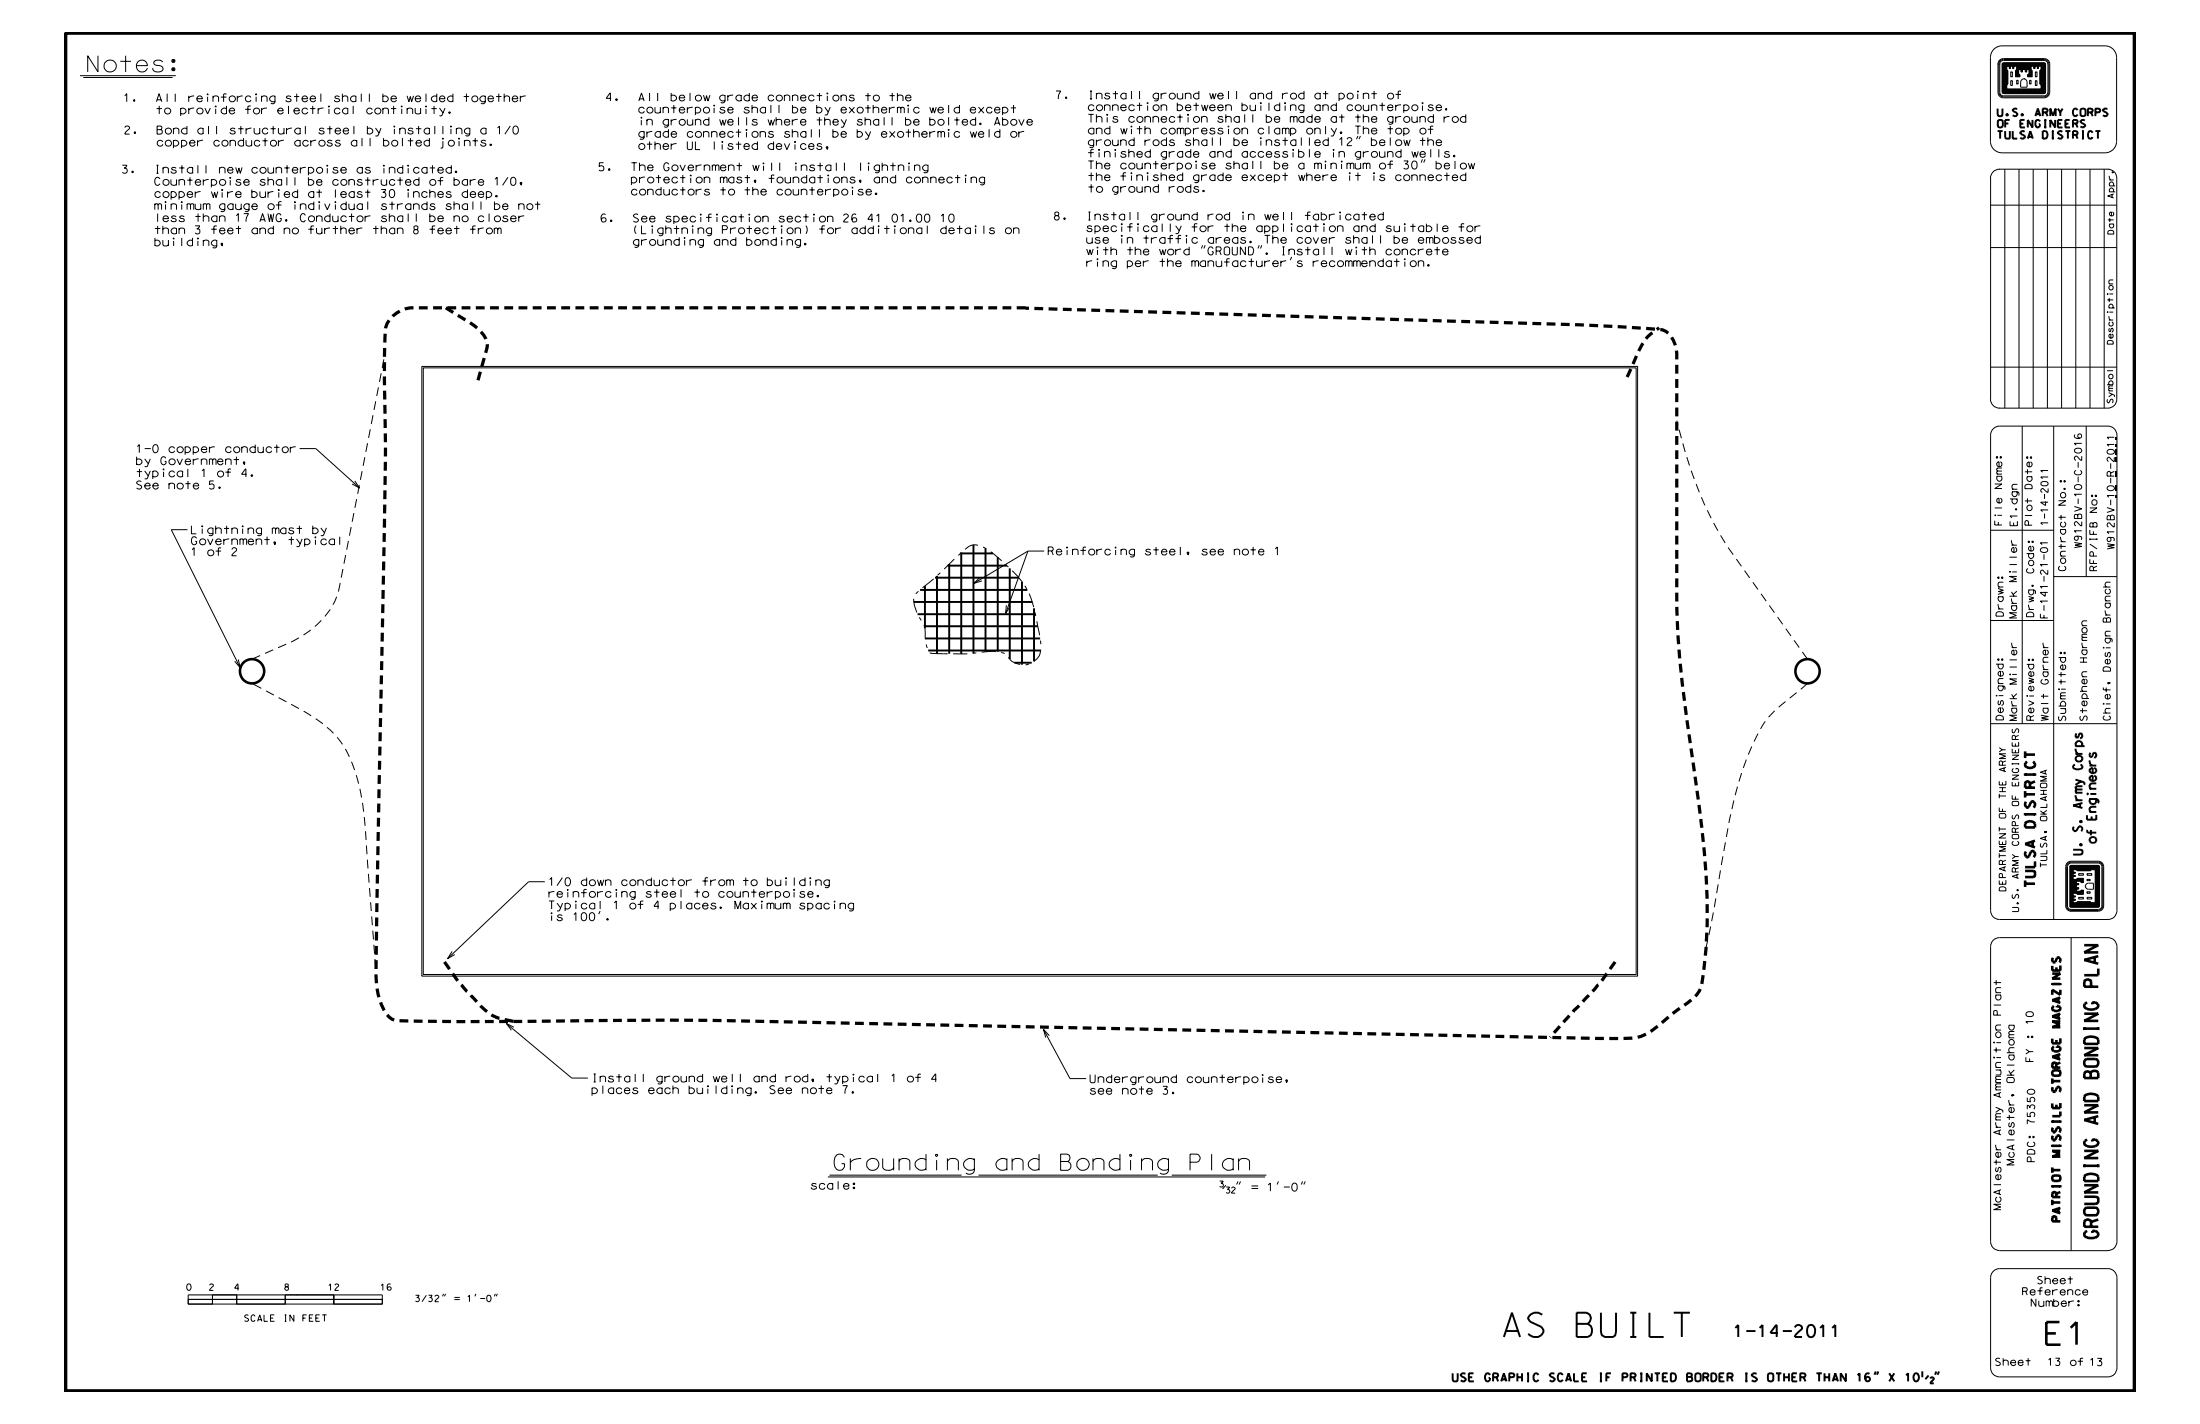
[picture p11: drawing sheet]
<svg xmlns="http://www.w3.org/2000/svg" width="432mm" height="279mm" viewBox="0 0 432 279" stroke-linecap="round" stroke-linejoin="round" font-family="sans-serif">
<g fill="none" stroke="#000" stroke-width=".2">
<path d="M15.7 14.9h18.8M16.3 15.2h17.6M392.1 18.1h.1M392.1 18.1a1.07 1.07 0 0 0 1.1 1.1h8M392.3 18.1h.1M392.3 18.1a.93 .93 0 0 0 .9 .9h8a.9 .9 0 0 0 .9-.9M392.5 18.1a.71 .71 0 0 0 .7 .7h8M392.5 18.1h.1M393 18.1h.1M393 18.1l.3 .3h7.9l.3-.3M393 12.6v5.5M393.2 12.3h8"/>
<path d="M393.2 12.3l-.2 .3M393.4 12.3l-.4 .4M393.5 12.3l-.5 .6M393.7 12.3l-.7 .7M393.8 12.3l-.8 .9M393.9 17.4l-.9 .9M393.9 13h.5v.4h.2v-.4h.4v.4h.3v-.4h.5v.7l-.2 .2v1.2h.9v-.4l-.3-.2v-.8h.5v.4h.2v-.4h.6v.4h.3v-.4h.5v.8l-.3 .2v.4h.9v-1.2l-.3-.2v-.7h.6v.4h.2v-.4h.5v.4h.2v-.4h.5v.7l-.2 .2v2.6l.2 .2v.8h-6.7v-.8l.2-.2v-2.6l-.2-.2zM393.9 17.3l-.9 .9M393.9 17.1l-.9 .9M393.9 17l-.9 .9M393.9 16.9l-.9 .9M393.9 16.7l-.9 .9"/>
<path d="M393.9 13.6l-.9 .9M393.9 13.5l-.9 .9M393.9 13.3l-.9 .9M393.9 13.2l-.9 .9M393.9 13.1l-.9 .9M393.9 13.7l-.9 .9M393.9 12.3l-.9 1M393.9 17.5l-.8 .8M394 13.8l-1 1M394.1 13.8l-1.1 1.1M394.1 17.5l-.9 .8M394.1 16.4l-1.1 1.1"/>
<path d="M394.1 16.2l-1.1 1.2M394.1 16.1l-1.1 1.1M394.1 16l-1.1 1.1M394.1 15.8l-1.1 1.2M394.1 15.7l-1.1 1.1M394.1 15.6l-1.1 1.1M394.1 15.4l-1.1 1.1M394.1 15.3l-1.1 1.1M394.1 15.2l-1.1 1.1M394.1 15l-1.1 1.1M394.1 14.9l-1.1 1.1M394.1 14.7l-1.1 1.2"/>
<path d="M394.1 14.6l-1.1 1.1M394.1 14.5l-1.1 1.1M394.1 14.3l-1.1 1.2M394.1 14.2l-1.1 1.1M394.1 14.1l-1.1 1.1M394.1 13.9l-1.1 1.2M394.1 12.3l-1.1 1.1M394.2 17.5l-.9 .9M394.2 12.3l-1.2 1.2M394.3 12.3l-1.3 1.4M394.4 17.5l-.9 .9M394.5 17.5l-.9 .9"/>
<path d="M394.5 12.3l-1.5 1.5M394.6 13.3l-.2 .1M394.6 13.2l-.2 .2M394.6 12.3l-.7 .7M394.6 17.5l-.9 .9M394.7 15.8h.3v1h-.3zM394.7 14.1h.3v1h-.3zM394.8 12.3l-.7 .7M394.8 17.5l-.9 .9M394.9 12.3l-.7 .7M394.9 17.5l-.9 .9M395 17.5l-.9 .9"/>
<path d="M395 12.3l-.6 .7M395.1 12.3l-.7 .8M395.2 17.5l-.9 .9M395.3 13.3l-.2 .1M395.3 13.2l-.3 .2M395.3 13l-.3 .2M395.3 12.3l-.9 .9M395.3 17.5l-.9 .9M395.4 12.3l-.6 .7M395.4 17.5l-.9 .9M395.6 12.3l-.7 .7M395.6 17.5l-.9 .9"/>
<path d="M395.7 17.5l-.9 .9M395.7 12.3l-.7 .7M395.8 15.8h.3v.7h-.3zM395.9 17.5l-.9 .9M395.9 12.3l-.9 .8M396 12.3l-.7 .7M396 17.5l-.9 .9M396.1 12.3l-.7 .7M396.1 17.5l-.9 .9M396.2 14.4l-.6 .6M396.2 14.3l-.6 .6M396.2 14.1l-.6 .6"/>
<path d="M396.2 14l-.6 .6M396.2 13.8l-.6 .7M396.2 13.7l-.6 .6M396.2 17.5l-.8 .9M396.2 14.5l-.5 .6M396.2 12.3l-.6 .7M396.3 14.5l-.5 .6M396.4 12.3l-.7 .7M396.4 14.6l-.4 .5M396.4 17.5l-.9 .9M396.5 14.9l-.3 .2M396.5 15l-.2 .1"/>
<path d="M396.5 14.7l-.4 .4M396.5 17.5l-.9 .9M396.5 12.3l-.7 .7M396.6 16.1h.1M396.7 12.3l-.9 .9M396.7 17.5l-.9 .9M396.8 12.3l-1 1M396.8 17.5l-.9 .9M396.9 12.3l-1.1 1.1M396.9 13.9l-.1 .2M396.9 17.5l-.9 .9M396.9 14.1h.1"/>
<path d="M396.9 13.8l-.2 .3M397.1 12.3l-1.3 1.2M397.1 17.5l-.9 .9M397.2 12.3l-1.6 1.6M397.2 15.5a.72 .72 0 0 0-.6 .6v1h1.3v-1M397.2 15.5a.72 .72 0 0 1 .7 .6M397.2 17.5l-.9 .9M397.2 15.4h.1M397.3 12.3l-1.7 1.8M397.3 17.5l-.8 .9M397.5 17.5l-.9 .9M397.5 12.3l-1.9 1.9"/>
<path d="M397.6 17.5l-.9 .9M397.6 12.3l-1.3 1.4M397.8 12.3l-1.4 1.4M397.8 17.5l-1 .9M397.8 13.9l-.2 .2M397.8 14l-.1 .1M397.8 13.8l-.3 .2M397.9 16.1h.1M397.9 12.3l-1.4 1.4M397.9 17.5l-.9 .9M398 12.3l-1.3 1.4M398 17.5l-.9 .9"/>
<path d="M398 14.6v.1M398.1 12.3l-1.4 1.5M398.2 17.5l-.9 .9M398.3 12.3l-1.6 1.6M398.3 17.5l-.9 .9M398.4 15.8h.2v.7h-.2zM398.4 12.3l-1.3 1.4M398.5 17.5l-1 .9M398.6 12.3l-1.4 1.4M398.6 17.5l-.9 .9M398.6 13.2l-.4 .5M398.6 13.6l-.3 .4"/>
<path d="M398.6 13.5l-.3 .4M398.6 13.3l-.3 .4M398.6 13.1l-.6 .6M398.7 13.7l-.4 .4M398.7 17.5l-.9 .9M398.7 12.3l-1.3 1.4M398.7 13.8l-.4 .5M398.8 13.8l-.5 .6M398.9 14.7l-.4 .4M398.9 14.2l-.9 .9M398.9 12.3l-1.4 1.4M398.9 14.9l-.2 .2"/>
<path d="M398.9 17.5l-.9 .9M398.9 14.1l-.9 .9M398.9 13.9l-.9 .9M398.9 14.3l-.8 .8M398.9 15l-.1 .1M398.9 14.5l-.6 .6M398.9 14.6l-.5 .5M399 12.3l-1.5 1.5M399 17.5l-.9 .9M399.1 12.3l-1.6 1.6M399.1 17.5l-.9 .9M399.2 12.3l-1.3 1.4"/>
<path d="M399.3 17.5l-.9 .9M399.4 12.3l-.7 .7M399.4 17.5l-.9 .9M399.4 13.2l-.2 .2M399.4 13.1l-.2 .2M399.5 14.1h.3v1h-.3zM399.5 15.8h.3v1h-.3zM399.5 12.3l-.6 .7M399.5 17.5l-.9 .9M399.7 12.3l-.7 .7M399.7 17.5l-.9 .9M399.8 12.3l-.7 .7"/>
<path d="M399.8 17.5l-.9 .9M399.9 12.3l-.7 .8M399.9 17.5l-.9 .9M400 12.3l-.8 .9M400.1 17.5l-.9 .9M400.1 13.2l-.2 .2M400.1 13.1l-.2 .2M400.1 13.4h-.1M400.2 12.3l-.7 .7M400.2 17.5l-.9 .9M400.3 12.3l-.6 .7M400.3 17.5l-.8 .9"/>
<path d="M400.5 17.5l-.9 .9M400.5 12.3l-.7 .7M400.6 12.3l-.7 .8M400.7 12.3l-.8 .9M400.9 12.3l-.7 .7M401 12.3l-.7 .7M401.1 12.3l-.6 .7M401.2 12.3l.3 .3v5.5M401.2 12.3h.1M401.2 11.7h-8a.87 .87 0 0 0-.9 .9v5.5M401.2 11.9h-8a.71 .71 0 0 0-.7 .7v5.5M401.2 11.5h-8a1.04 1.04 0 0 0-1.1 1.1v5.5"/>
<path d="M401.2 11.7a.9 .9 0 0 1 .9 .9M401.2 11.9a.77 .77 0 0 1 .8 .7l-.1 5.5a.71 .71 0 0 1-.7 .7M401.2 11.5a1.07 1.07 0 0 1 1.1 1.1M401.2 11.7h.1M401.2 11.9h.1M401.2 11.5h.1M401.2 18.8h.1M401.2 19.2h.1M401.2 12.3l-.6 .7M401.4 12.3l-.8 .8M401.4 12.4l-.8 .9M401.5 18.1h.1"/>
<path d="M401.5 17.7l-.7 .7M401.5 17l-1.4 1.4M401.5 17.1l-1.2 1.3M401.5 16.6l-1.8 1.8M401.5 16.5l-.9 .9M401.5 16.3l-.9 .9M401.5 16.2l-.9 .9M401.5 16.1l-.9 .8M401.5 15.9l-.9 .9M401.5 15.5l-1.1 1M401.5 12.7l-.9 .8M401.5 12.5l-.9 .9"/>
<path d="M401.5 17.3l-1.1 1.1M401.5 15.8l-.9 .9M401.5 17.8l-.6 .6M401.5 16.7l-1.7 1.7M401.5 18l-.4 .4M401.5 17.4l-1 1M401.5 15.7l-1 .9M401.5 15.4l-1.1 1.1M401.5 15.2l-1.1 1.2M401.5 15.1l-1.1 1.1M401.5 15l-1.1 1.1M401.5 14.9l-1.1 1"/>
<path d="M401.5 14.7l-1.1 1.1M401.5 14.6l-1.1 1.1M401.5 14.4l-1.1 1.2M401.5 14.3l-1.1 1.1M401.5 14.1l-1.1 1.2M401.5 14l-1.1 1.1M401.5 13.9l-1.1 1.1M401.5 13.7l-1.1 1.2M401.5 13.6l-1.1 1.1M401.5 13.5l-1.1 1.1M401.5 13.3l-1.1 1.2M401.5 13.2l-1.1 1.1"/>
<path d="M401.5 13.1l-1.1 1.1M401.5 12.9l-1.1 1.1M401.5 12.8l-1.1 1.1M401.5 17.5l-.8 .9M401.5 18.1l-.3 .3M401.5 16.9l-1.5 1.5M402.1 18.1h.1M402.1 12.6h.1M402.1 12.6v5.5M402.3 12.6h.1M402.3 18.1h.1M402.3 18.1a1.1 1.1 0 0 1-1.1 1.1"/>
<path d="M402.3 12.6v5.5M266.5 26.7l-.3 .6M267 26.7l-.3 .6M279.2 31.3l-.3 .6M279.7 31.3l-.3 .6M390.7 27.7v-16.4a2.29 2.29 0 0 1 2.3-2.3h20.2a2.29 2.29 0 0 1 2.2 2.3v16.4M390.7 34.9v43.5M392.4 33.2h21.4M392.5 33.2a1.81 1.81 0 0 0-1.8 1.8M393.5 33.2v46.9M396.3 33.2v46.9M399.1 33.2v46.9"/>
<path d="M401.8 33.2v46.9M404.6 33.2v46.9M407.4 33.2v46.9M410.2 33.2v46.9M413 33.2v46.9M415.4 27.7a2.29 2.29 0 0 1-2.2 2.3h-20.2a2.29 2.29 0 0 1-2.3-2.3M415.5 35v43.3a1.75 1.75 0 0 1-1.8 1.8h-21.3M118.9 42.1h-.2a.76 .76 0 0 0-.7 .4 .76 .76 0 0 0 .1 .8l.2 .2h.4a.46 .46 0 0 0 0-.8 .46 .46 0 0 0-.7 .5M236 48.1l-.2 .7M236.5 48.1l-.2 .7M247.2 48.1l-.3 .7M247.7 48.1l-.3 .7"/>
<path d="M253.5 50.4l-.2 .6M390.7 48.6h24.8M390.7 40.3h24.8M82.8 71.9h238.6v119.6h-238.6zM83.1 72.2h238v119h-238zM390.7 78.3a1.81 1.81 0 0 0 1.8 1.8M390.7 72h24.8M58.8 88h3.2l8.6 7.7M69.6 94.4l1 1.3-1.5-.7M396.9 83.6v58.4M400.6 94.7l.5-.2a.6 .6 0 0 1 .9 .5 .87 .87 0 0 1-1.4 0zM401.3 96.9v1"/>
<path d="M401.5 99.2h.1M401.5 98.4v.8M402 98.5h-1.5l1 .7M402 95.8v.8h-.3l-.6-.7a.36 .36 0 0 0-.5 .2 .36 .36 0 0 0 .3 .5M402 93.6h-1.5l.4 .3M402 92.3h-1.5l.4 .3M403.1 83.6v96.8M409.5 83.6v29.5M413.7 83.6a1.81 1.81 0 0 1 1.8 1.8v93.2a1.75 1.75 0 0 1-1.8 1.8M413.7 83.6h-21.2a1.81 1.81 0 0 0-1.8 1.8v93.2a1.75 1.75 0 0 0 1.8 1.8h21.2M36.8 103.9h-3.2l13.5 27.1M192.3 113.3l-1.1 1.1 1.5-.4"/>
<path d="M197.5 118.7l-.1 1.7 .9-1.4M201.8 108.1l-4.4 12.3M201.8 108.1h3.1M201.8 108.1l-10.6 6.3M390.7 104h12.4M401.3 100.8v.9M402 102.6h-1.5l.4 .3M402 100h-1.5l.4 .4M403.1 113.1h12.4M412.8 115.2h1.4M414.2 114.2l-.9 .1-.1 .5 .2 .4M46.8 129.4l.3 1.6-1-1.2"/>
<path d="M390.7 121.7h12.4M412.8 139.9h1.4M412.8 127l.2 .1-.1 .1zM412.9 138v.2l-.1-.1zM412.9 134.9v.5h1.3M412.9 127h.1M412.9 131a1.01 1.01 0 0 1 1.3 .2v.5h-1.4zM412.9 121.3h.4l.2 .1a.42 .42 0 0 1 .3-.2 .42 .42 0 0 1 .4 .2v.7h-1.4zM413.3 138.1h.9M413.3 127.1h.9M413.4 134.9v.9M413.5 121.4v.7"/>
<path d="M414.2 139h-.9a.54 .54 0 0 0 .1 .9M390.7 142h24.8M413.1 140.4l-.3 .4a.77 .77 0 0 0 .7 .5 .77 .77 0 0 0 .7-.5l-.3-.4M106.9 173h-3.1l-16 15.1M117.8 178.8l-.3 .6M405.4 170v7.8M405.4 170h.1M405.5 177.8h-.1M405.6 177.8a.87 .87 0 0 0 .9 .8M405.6 170v7.8M405.6 170h.1M405.6 177.8h.1"/>
<path d="M405.8 177.8a.68 .68 0 0 0 .7 .6h5.3a.68 .68 0 0 0 .7-.6M405.8 170v7.8M405.8 170h.1M405.8 177.8h.1M406.2 170.1h.1M406.2 177.7h.1M406.2 177.7l.3 .3M406.3 177.6l.3 .4M406.3 171.9l1.2 1.3M406.3 172.3l1.2 1.3M406.3 172.5l1.2 1.3M406.3 172.6l1.2 1.3"/>
<path d="M406.3 172.7l1.2 1.3M406.3 172.9l1.5 1.5M406.3 173l1.4 1.4M406.3 173.2l1.2 1.4M406.3 173.4l1.2 1.3M406.3 173.5l1.2 1.3M406.3 173.7l1.8 1.8M406.3 174.3l.9 1M406.3 175.2l.7 .8M406.3 175.9l.7 .8M406.3 176.6l1.4 1.4M406.3 177.1l.9 .9"/>
<path d="M406.3 170.1v7.6M406.3 170.6l.7 .7M406.3 171.3l.7 .7M406.3 174.2l1 1.1M406.3 177l1 1M406.3 177.5l.5 .5M406.3 172.2l1.3 1.4M406.3 173.9l1.5 1.6M406.3 174.1l1.2 1.2M406.3 176.8l1.2 1.2M406.3 174.6l.6 .7M406.3 177.3l.6 .7"/>
<path d="M406.3 172.1l1.5 1.5M406.3 170l.6 .6M406.3 170.1l.6 .6M406.3 170.2l.6 .7M406.3 170.4l.6 .6M406.3 170.5l.8 .8M406.3 170.8l.6 .6M406.3 170.9l.6 .7M406.3 171l.6 .7M406.3 171.2l.8 .8M406.3 171.4l.6 .6M406.3 171.6l.6 .6"/>
<path d="M406.3 171.7l.6 .6M406.3 171.8l.6 .7M406.3 174.7l.6 .7M406.3 174.8l.6 .7M406.3 175l.6 .6M406.3 175.1l.6 .7M406.3 175.4l.6 .6M406.3 175.5l.6 .6M406.3 175.6l.6 .7M406.3 175.8l.6 .6M406.3 176l.6 .7M406.3 176.1l.6 .7"/>
<path d="M406.3 176.3l.6 .6M406.3 176.4l.6 .7M406.3 173.1l1.3 1.3M406.3 174.4l.7 .9M406.3 176.7l1.3 1.3M406.3 177.2l.7 .8M406.3 177.8l.2 .2M406.3 173.8l1.6 1.7M406.3 169.9l.7 .7M406.4 169.8l.8 .8M406.5 169.8l.8 .8M406.5 169h5.3a1.06 1.06 0 0 1 1.1 1v7.8a1.07 1.07 0 0 1-1.1 1h-5.3a1.04 1.04 0 0 1-1.1-1"/>
<path d="M406.5 169.2h.1M406.5 169.3h.1M406.5 169a1.04 1.04 0 0 0-1.1 1M406.5 169.8h.1M406.5 169.8l-.3 .3M406.5 169.8h5.3M406.5 178h5.3M406.6 169.8l.8 .8M406.7 169.8l1.1 1.1M406.8 169.8l1.1 1.1M406.9 170.6h.6l.2 .3h2.5l.3-.3h.7v6.5h-.7l-.3-.2h-2.5l-.2 .2h-.6v-.4h.4v-.3h-.4v-.4h.4v-.2h-.4v-.5h.6l.2 .2h1.2v-.8h-.4l-.2 .2h-.8v-.5h.5v-.2h-.5v-.6h.5v-.2h-.5v-.5h.8l.2 .3h.4v-.9h-1.2l-.2 .2h-.6v-.5h.4v-.2h-.4v-.5h.4v-.2h-.4zM406.9 175.8l.2 .2"/>
<path d="M406.9 176.4l.2 .3M407 172.5l.5 .6M407 169.8l1.1 1.1M407 177.1l.8 .9M407 171.1l.2 .2M407 171.8l.2 .2M407.1 175.8l.2 .2M407.1 176.4l.2 .3M407.1 172.5l.4 .5M407.1 169.8l1.1 1.1M407.1 177.1l.9 .9M407.1 171.1l.2 .2"/>
<path d="M407.1 171.8l.2 .2M407.2 176.4l.1 .2M407.2 175.8l.1 .1M407.2 172.5l.4 .4M407.2 171.8h.1M407.2 169.8l1.1 1.1M407.2 177.1l.9 .9M407.3 171.1v.1M407.3 176.4v.1M407.4 177.1l.8 .9M407.4 172.5l.3 .4M407.4 169.8l1 1.1"/>
<path d="M407.5 172.5l.4 .4M407.5 169.8l1.1 1.1M407.5 177.1l.9 .9M407.6 172.5l.4 .4M407.6 174.9l.6 .6M407.6 177.1l.9 .9M407.6 169.8l1.1 1.1M407.6 172.4l.5 .5M407.6 173.4l.3 .2M407.6 177l1 1M407.7 174.2l.3 .2M407.7 177l1.1 1"/>
<path d="M407.7 174.9l.6 .6M407.7 172.4l.6 .5M407.7 169.8l1.1 1.1M407.8 173.4l.2 .2M407.8 174.2l.2 .1M407.8 176.9l1.1 1.1M407.8 172.3l.9 .9M407.8 174.9l.6 .6M407.9 169.8l1.1 1.1M407.9 173.4h.1M408 174.2h.1M408 176.9l1 1.1"/>
<path d="M408 172.3l.8 .9M408 174.9l.6 .6M408 171.4h.9v.3h-.9zM408 176.1h.9v.3h-.9zM408 169.8l1.1 1.1M408.1 172.3l.8 .8M408.1 176.9l1.1 1.1M408.1 174.9l.6 .6M408.2 169.8l1 1.1M408.2 176.9l1.1 1.1M408.2 172.3l.7 .7M408.2 174.9l.6 .6"/>
<path d="M408.3 169.8l1.1 1.1M408.3 172.3l.6 .6M408.3 174.8l.6 .6M408.3 176.9l1.1 1.1M408.4 174.8l.5 .5M408.4 169.8l1.1 1.1M408.4 173.1l.2 .1M408.4 172.3l.5 .5M408.4 176.9l1.1 1.1M408.5 174.7l.4 .4M408.6 169.8l1 1.1M408.6 174.7l.3 .3"/>
<path d="M408.6 172.3l.3 .3M408.6 176.9l1.1 1.1M408.7 174.7l.2 .2M408.7 169.8l1.1 1.1M408.7 176.9l1.1 1.1M408.7 172.3l.2 .2M408.8 174.7h.1M408.8 169.8l1.1 1.1M408.9 172.3v.1M408.9 176.9l1 1.1M408.9 169.8l1.1 1.1M409 176.9l1.1 1.1"/>
<path d="M409.1 169.8l1 1.1M409.1 176.9l1.1 1.1M409.2 169.8l1.1 1.1M409.3 176.9l1.1 1.1M409.3 173.9a.71 .71 0 0 1 .6-.6h1v1.2h-1M409.3 173.9a.71 .71 0 0 0 .6 .6M409.3 173.9h.1M409.3 169.8l1.1 1M409.4 176.9l1.1 1.1M409.5 169.8l.9 .9M409.5 176.9l1.1 1.1M409.6 172.5h.6v.3h-.6z"/>
<path d="M409.6 175h.6v.3h-.6zM409.6 169.8l.9 .8M409.6 171.4h1v.3h-1zM409.6 176.1h1v.3h-1zM409.6 176.9l1.1 1.1M409.7 169.8l.9 .8M409.8 176.9l1 1.1M409.9 169.8l.8 .8M409.9 176.9l1.1 1.1M409.9 174.5h.1M409.9 173.3h.1M410 169.8l.8 .8"/>
<path d="M410 176.9l1.1 1.1M410.1 169.8l.9 .8M410.2 176.9l1.1 1.1M410.2 169.8l.9 .8M410.4 169.8l1.7 1.7M410.5 169.8l1.6 1.5M410.5 177.1l.9 .9M410.6 169.8l1.5 1.4M410.6 177.1l.9 .9M410.8 169.8l1.3 1.3M410.8 177.1l.9 .9M410.9 169.8l1.2 1.2"/>
<path d="M410.9 177.1l.9 .9M411.1 169.8l1 1M411.1 177.1l.8 .9M411.2 169.8l.9 .9M411.2 177.1l.8 .8M411.2 170.7l.9 .9M411.2 170.9l.9 .8M411.2 171l.9 .9M411.2 171.1l.9 .9M411.2 171.3l.9 .9M411.2 171.4l.9 .9M411.2 171.6l.9 .8"/>
<path d="M411.2 171.7l.9 .8M411.2 171.8l.9 .9M411.2 171.9l.9 .9M411.2 172l.9 .9M411.2 172.2l.9 .9M411.2 172.3l.9 .9M411.2 172.5l.9 .8M411.2 172.6l.9 .9M411.2 172.7l.9 .9M411.2 172.9l.9 .8M411.2 173l.9 .8M411.2 173.1l.9 .9"/>
<path d="M411.2 173.2l.9 .9M411.2 173.4l.9 .8M411.2 173.5l.9 .9M411.2 173.6l.9 .9M411.2 173.8l.9 .9M411.2 173.9l.9 .9M411.2 174l.9 .9M411.2 174.2l.9 .8M411.2 174.3l.9 .9M411.2 174.4l.9 .9M411.2 174.6l.9 .8M411.2 174.7l.9 .9"/>
<path d="M411.2 174.8l.9 .9M411.2 174.9l.9 .9M411.2 175.1l.9 .9M411.2 175.2l.9 .9M411.2 175.3l.9 .9M411.2 175.5l.9 .9M411.2 175.6l.9 .9M411.2 175.8l.9 .8M411.2 175.9l.9 .8M411.2 176l.9 .9M411.2 176.1l.9 .9M411.2 176.3l.9 .8"/>
<path d="M411.2 176.4l.9 .9M411.2 176.5l.9 .9M411.2 176.7l.9 .8M411.2 176.8l.9 .9M411.2 176.9l.9 .9M411.3 169.8l.8 .8M411.4 169.8l.7 .6M411.6 169.8l.5 .5M411.7 169.8l.4 .4M411.8 169.8l.3 .3M411.8 178h.1M411.8 169.8l.3 .2"/>
<path d="M411.8 169.2a.87 .87 0 0 1 .9 .8M411.8 169.3a.71 .71 0 0 1 .7 .7M411.8 169.2h-5.3a.87 .87 0 0 0-.9 .8M411.8 169.3h-5.3a.71 .71 0 0 0-.7 .7M411.8 178.4h.1M411.8 169.2h.1M411.8 169.3h.1M412.1 177.7l-.3 .3M412.1 170.1v7.6M412.1 170.1h.1M412.1 177.7h.1M412.5 170h.1"/>
<path d="M412.5 177.8h.1M412.5 170v7.8M412.7 170h.1M412.7 177.8h.1M412.7 177.8a.93 .93 0 0 1-.9 .8h-5.3M412.7 170v7.8M412.9 170h.1M412.9 177.8h.1M88.7 186.7l-.9 1.4 1.5-.8M406.5 184v61.4M413.7 184a1.75 1.75 0 0 1 1.8 1.7v57.9a1.75 1.75 0 0 1-1.8 1.8M413.7 184h-21.2a1.75 1.75 0 0 0-1.8 1.7v57.9a1.75 1.75 0 0 0 1.8 1.8"/>
<path d="M99.4 200.8l12.8 10.7h3.2M100.9 201.5l-1.5-.7 1 1.3M204.8 202l5.2 9.6h3.2M206 203.2l-1.2-1.2 .4 1.6M162.5 230.9h85.8M162.8 230.6h25.9M192.1 230.6h35.1M230 230.6h18.6M239.4 231.7h.7l-.5 .5a.39 .39 0 0 1 .5 .5 .39 .39 0 0 1-.7 .1M240.6 232.6l-.6 .7M240.7 232.9h.6l-.4 .5a.39 .39 0 0 1 .4 .5 .39 .39 0 0 1-.6 .1M241.7 233.2a.34 .34 0 0 1 .5-.3 .34 .34 0 0 1 .2 .5l-.7 .7h.7"/>
<path d="M243 231.8l-.3 .6M243.5 231.8l-.3 .6M250.9 231.8l-.3 .6M255.7 231.8l-.3 .6M256.2 231.8l-.3 .6M36.9 254.1h38.1v1.8h-38.1zM36.9 255h4.8v.9h-4.8zM36.9 255h38.1M41.7 254.1h4.8v.9h-4.8zM41.7 254.1v1.8M46.5 255h9.5v.9h-9.5zM46.5 254.1v1.8"/>
<path d="M56 254.1h9.5v.9h-9.5zM56 254.1v1.8M65.5 255h9.5v.9h-9.5zM65.5 254.1v1.8M87.1 253.9l-.2 .5M87.5 253.9l-.3 .5M93.4 253.9l-.2 .5M97.2 253.9l-.2 .5M97.6 253.9l-.2 .5M391.2 249.4l.6-.3 .7-.2h21.2a1.81 1.81 0 0 1 1.8 1.8v17.7a1.75 1.75 0 0 1-1.8 1.8h-21.2a1.75 1.75 0 0 1-1.8-1.8v-17.7l.1-.7zM392.5 245.4h21.2"/>
</g>
<g fill="#000">
<path d="M392.1 12.5l.1 .1z" fill-rule="evenodd"/>
<path d="M392.2 12.5l.2 .1z" fill-rule="evenodd"/>
<path d="M392.5 12.5l.1 .1z" fill-rule="evenodd"/>
<path d="M392.9 12.6l.1 .1z" fill-rule="evenodd"/>
<path d="M406.4 178.6l.2 .1z" fill-rule="evenodd"/>
<path d="M406.4 178.7l.2 .2z" fill-rule="evenodd"/>
<path d="M406.4 178.4l.2 .1z" fill-rule="evenodd"/>
<path d="M406.5 178l.1 .1z" fill-rule="evenodd"/>
<path d="M58.3 254l.1 .1z" fill-rule="evenodd"/>
</g>
<path d="M12.8 6.4h406.2v266.6h-406.2z" fill="none" stroke="#000" stroke-width=".89" stroke-linecap="butt"/>
<path d="M185.2 128.3l-1.4-.1a1.52 1.52 0 0 1-1.7-.7 9.1 9.1 0 0 1-.5-4l-.3-1a9.5 9.5 0 0 1-2-5 3.5 3.5 0 0 1 1.9-2.3l2.7-2.2 4.7-4.5a4.3 4.3 0 0 1 2.8-1.6 9 9 0 0 1 4.7 2.7 20.7 20.7 0 0 1 6.1 7.3l.7 2.2 .6 3.1a16 16 0 0 1 .6 6.1 3.6 3.6 0 0 1-6.4 .4 4.3 4.3 0 0 0-3.4-.9l-1.5 .2a37.3 37.3 0 0 1-7.6 .3" fill="none" stroke="#000" stroke-width=".2" stroke-dasharray="2.8 1.1 .7 1.1" stroke-linecap="butt"/>
<g fill="none" stroke="#000" stroke-width=".38">
<path d="M179.4 118.1h23.2M180.6 115.7h21M181.5 115v8.3M183.5 113.3h16.5M183.9 113v15.2M186 111h11.6M186.3 110.7v17.6M188.5 108.6h6.4M188.7 108.4v19.9M191.1 106.9v21.3M193.4 107.6v20.3M195.8 109.3v18.6"/>
<path d="M198.2 111.5v17.8M200.6 114.1v16.3M203 119.3v10.5M180.1 120.5h23.1M181.4 122.9h22.3M181.6 125.3h22.6M182.2 127.6h22M199.1 130h3.4M407.2 150l-.2 .2-.1 .3a1.18 1.18 0 0 0 1.8 0v-.3l-.4-.2M408.3 157.7v.7M408.7 157.6l-1.8 .4 1.8 .5M409.7 155.7l.2 .1-.2 .1z"/>
<path d="M410.3 155.8h1.1M411.4 159.9v.9h-1.8v-.9M406.9 166.7h1.4l.4 .2-.1 .7-1.7 .1M407 162.2a.51 .51 0 0 0-.1 .5 .51 .51 0 0 0 .4 .4l.3-.1 .4-.7 .3-.2a.53 .53 0 0 1 .4 .5 .53 .53 0 0 1-.2 .5M409.7 162.8l-.1 .3 .2 .3h1.6M410.4 162.8v1.1M410.5 160.2v.6M368.2 269.1l-.3 .6M368.7 269.1l-.3 .6M377.3 269.1v1.1M378.5 269.9l-.6 .7M378.9 270.5a.34 .34 0 0 1 .4-.3 .34 .34 0 0 1 .2 .5l-.6 .7h.7"/>
<path d="M380 269.1l-.2 .6M380.6 269.1l-.3 .6"/>
</g>
<g fill="none" stroke="#000" stroke-width=".51">
<path d="M409.1 198.9h2.7l-2.7 1.4h2.7M409.1 185.5h2.7l-2.7 1.4h2.7M409.6 196.7l-.4 .3-.1 .4a1.37 1.37 0 0 0 1.6 .7l.6-.1 .4-.3 .1-.3-.1-.4-.4-.3h-.6v.4M410.4 193.6v-1.2l-.5-.2-.7 .2-.1 1.2h2.7M411.1 187.8v1.1M411.8 190v1.3h-2.7M411.8 187.6l-2.7 .7 2.7 .8M409.1 201.5v.6M409.1 201.8h2.7M409.1 216.9h2.7l-2.7 1.4h2.7M409.1 205.6h2.7l-2.7 1.4h2.7M409.3 214.9a2.13 2.13 0 0 1 2.5 .3v.8h-2.7v-.8z"/>
<path d="M409.3 210.3a.87 .87 0 0 1 1.1 .2 .88 .88 0 0 1 1.4 0v1h-2.7v-.9zM409.3 203.7a2.13 2.13 0 0 1 2.5 .3v.8h-2.7v-.8zM409.3 207.9l.3-.1h1.7a.78 .78 0 0 1 .5 .7 .78 .78 0 0 1-.5 .8h-1.7a.79 .79 0 0 1-.3-1.4zM410.4 210.5v1M411.1 219.2v1.1M411.8 201.5v.6M411.8 219l-2.7 .7 2.7 .8M409.1 234.8h2.2l.5 .3v.7l-.2 .3-2.5 .1M409.1 228.5v.5M409.1 228.7h2.7M409.1 232.6h2.7l-2.7 1.4h2.7M409.1 225.8h2.7l-2.7 1.4h2.7"/>
<path d="M409.3 230.6a2.13 2.13 0 0 1 2.5 .3v.8h-2.7v-.8zM409.4 237h1.9a.77 .77 0 0 1 .6 .7 .77 .77 0 0 1-.6 .7h-1.7a.84 .84 0 0 1-.2-1.4zM409.6 223.6l-.4 .3-.1 .4a1.37 1.37 0 0 0 1.6 .7l.6-.1 .4-.3 .1-.3-.1-.4-.4-.3h-.6v.4M410.4 239.7v-.2l-.5-.2-.7 .2-.1 1.2h2.7M410.4 239.7v1M411.8 228.5v.5M411.8 239.3l-1.4 .4M409.6 241.5l-.4 .3-.1 .5a1.3 1.3 0 0 0 1.6 .6h.6l.4-.3 .1-.3-.1-.5-.4-.3h-.6v.4"/>
<circle cx="49.5" cy="131.7" r="2.38"/>
<circle cx="354.8" cy="131.7" r="2.39"/>
</g>
<path d="M87.5 60.4l1.9 1.2a17.2 17.2 0 0 1 5.5 4.1 2.98 2.98 0 0 1 .7 2.6l-2 7.1M201.3 60.4h-117.3a13.1 13.1 0 0 0-4.7 .3 5.3 5.3 0 0 0-3.7 5.7l-.1 3.3a956.6 956.6 0 0 1-.4 50.3l-1.3 70.5a13.5 13.5 0 0 0 2.5 9 2.63 2.63 0 0 0 1.7 .8 2229.3 2229.3 0 0 0 54.3-.1l10.9 .1 175.3 3.5a8.8 8.8 0 0 0 7-2.5 47.4 47.4 0 0 1 6.1-4.8 5.8 5.8 0 0 0 2.4-3.4 112.3 112.3 0 0 0-.1-31.5l-1.2-9.5a280 280 0 0 1-3.5-31.6l-.1-48.1a11.4 11.4 0 0 0-.8-5.9 3.2 3.2 0 0 0-2.4-1.8 946.8 946.8 0 0 0-46-1.8l-78.6-2.4M319.4 74l.4-.9a28.2 28.2 0 0 1 3.7-7.2l2.1-1.6M87.2 188.7l1.3 1.8a13.9 13.9 0 0 0 2.5 3.2l3.1 3.4a8.9 8.9 0 0 0 6.2 3.2l.5 .1M317 188.7l-3 4.3-5.1 5.3-4.7 5.3" fill="none" stroke="#000" stroke-width=".63" stroke-dasharray="1.7 1.1" stroke-linecap="butt"/>
<path d="M49.5 129.3l3.1-1.4a33.5 33.5 0 0 0 9.4-5.1 14 14 0 0 0 5-9.6l8.4-43.1M354.8 134.1l-.9 .7a64.6 64.6 0 0 0-6.7 5.9 35.2 35.2 0 0 0-5.5 11.4 170 170 0 0 0-4.9 23.8l-1.2 6.5-1 4.3M354.8 129.3l-8.3-11.6a176.2 176.2 0 0 1-8.5-12.2 82.5 82.5 0 0 1-8.9-23M73.7 189.9l-1.6-21.6a72 72 0 0 0-2.2-16.3 18.5 18.5 0 0 0-9.2-11.8l-11.2-6.1" fill="none" stroke="#000" stroke-width=".2" stroke-dasharray="1.7 1.1" stroke-linecap="butt"/>
<text font-size="4.8" x="295.2" y="262.3">AS BUILT</text>
<text font-size="4.4" x="401.6" y="263.8">E1</text>
<g font-size="3.2">
<text x="17.2" y="14.1">Notes:</text>
<text x="163.7" y="229.6">Grounding and Bonding Plan</text>
</g>
<text font-size="2.4" x="340.4" y="262.3">1-14-2011</text>
<g font-size="1.9">
<text x="399.4" y="162.4" transform="rotate(-90 399.4 162.4)">DISTRICT</text>
<text x="399.4" y="174" transform="rotate(-90 399.4 174)">TULSA</text>
</g>
<g font-size="1.6">
<text x="24.4" y="20">1.</text>
<text x="30.7" y="22.4">to provide for electrical continuity.</text>
<text x="30.7" y="20">All reinforcing steel shall be welded together</text>
<text x="119" y="19.8">4.</text>
<text x="125.4" y="22.2">counterpoise shall be by exothermic weld except</text>
<text x="125.4" y="19.8">All below grade connections to the</text>
<text x="207.3" y="19.4">7.</text>
<text x="213.6" y="21.7">connection between building and counterpoise.</text>
<text x="213.6" y="19.4">Install ground well and rod at point of</text>
<text x="24.5" y="26.3">2.</text>
<text x="30.8" y="28.7">copper conductor across all bolted joints.</text>
<text x="30.8" y="26.3">Bond all structural steel by installing a 1/0</text>
<text x="125.4" y="29.3">other UL listed devices,</text>
<text x="125.4" y="27">grade connections shall be by exothermic weld or</text>
<text x="125.4" y="24.6">in ground wells where they shall be bolted. Above</text>
<text x="213.6" y="28.6">ground rods shall be installed 12&quot; below the</text>
<text x="213.6" y="26.3">and with compression clamp only. The top of</text>
<text x="213.6" y="24">This connection shall be made at the ground rod</text>
<text x="24" y="34">3.</text>
<text x="30.4" y="34">Install new counterpoise as indicated.</text>
<text x="117.6" y="33.5">5.</text>
<text x="123.9" y="35.9">protection mast, foundations, and connecting</text>
<text x="123.9" y="33.5">The Government will install lightning</text>
<text x="213.6" y="35.5">the finished grade except where it is connected</text>
<text x="213.6" y="33.2">The counterpoise shall be a minimum of 30&quot; below</text>
<text x="213.6" y="30.9">finished grade and accessible in ground wells.</text>
<text x="30.4" y="41.1">minimum gauge of individual strands shall be not</text>
<text x="30.4" y="38.8">copper wire buried at least 30 inches deep.</text>
<text x="30.4" y="36.4">Counterpoise shall be constructed of bare 1/0,</text>
<text x="123.9" y="38.3">conductors to the counterpoise.</text>
<text x="213.6" y="37.7">to ground rods.</text>
<text x="30.4" y="45.9">than 3 feet and no further than 8 feet from</text>
<text x="30.4" y="43.5">less than 17 AWG. Conductor shall be no closer</text>
<text x="118" y="43.6">6.</text>
<text x="124.3" y="45.9">(Lightning Protection) for additional details on</text>
<text x="124.3" y="43.6">See specification section 26 41 01.00 10</text>
<text x="207" y="43.2">8.</text>
<text x="213.3" y="47.8">use in traffic areas. The cover shall be embossed</text>
<text x="213.3" y="45.5">specifically for the application and suitable for</text>
<text x="213.3" y="43.2">Install ground rod in well fabricated</text>
<text x="30.4" y="48.3">building,</text>
<text x="124.3" y="48.2">grounding and bonding.</text>
<text x="213.3" y="52.3">ring per the manufacturer's recommendation.</text>
<text x="213.3" y="50">with the word &quot;GROUND&quot;. Install with concrete</text>
<text x="26.8" y="88.8">1-0 copper conductor</text>
<text x="26.8" y="96">See note 5.</text>
<text x="26.8" y="93.6">typical 1 of 4.</text>
<text x="26.8" y="91.2">by Government,</text>
<text x="37.6" y="106.9">Government, typical</text>
<text x="37.6" y="104.7">Lightning mast by</text>
<text x="37.6" y="109.1">1 of 2</text>
<text x="205.7" y="108.9">Reinforcing steel, see note 1</text>
<text x="107.7" y="173.8">1/0 down conductor from to building</text>
<text x="107.7" y="178.4">Typical 1 of 4 places. Maximum spacing</text>
<text x="107.7" y="176.1">reinforcing steel to counterpoise.</text>
<text x="107.7" y="180.7">is</text>
<text x="111.8" y="180.7">100'.</text>
<text x="404.4" y="201.6" transform="rotate(-90 404.4 201.6)">MAGAZINES</text>
<text x="116.2" y="214.6">places each building. See note 7.</text>
<text x="116.2" y="212.3">Install ground well and rod, typical 1 of 4</text>
<text x="214" y="214.7">see note 3.</text>
<text x="214" y="212.4">Underground counterpoise,</text>
<text x="404.4" y="214.2" transform="rotate(-90 404.4 214.2)">STORAGE</text>
<text x="404.4" y="226.9" transform="rotate(-90 404.4 226.9)">MISSILE</text>
<text x="159.2" y="233.4">scale:</text>
<text x="243.9" y="233.7">=</text>
<text x="247.7" y="233.7">1'-0&quot;</text>
<text x="404.4" y="239.6" transform="rotate(-90 404.4 239.6)">PATRIOT</text>
<text x="285.1" y="271">USE GRAPHIC SCALE IF PRINTED BORDER IS OTHER THAN 16&quot; X 10•&quot;</text>
</g>
<g font-size="1.5">
<text x="392.1" y="22.8">U.S. ARMY CORPS</text>
<text x="392.1" y="27.2">TULSA DISTRICT</text>
<text x="392.1" y="25">OF ENGINEERS</text>
<text x="408.7" y="151" transform="rotate(-90 408.7 151)">Corps</text>
<text x="408.7" y="158.6" transform="rotate(-90 408.7 158.6)">Army</text>
<text x="411.5" y="160.8" transform="rotate(-90 411.5 160.8)">Engineers</text>
<text x="408.7" y="167.7" transform="rotate(-90 408.7 167.7)">U.</text>
<text x="408.7" y="163.1" transform="rotate(-90 408.7 163.1)">S.</text>
<text x="411.5" y="165.4" transform="rotate(-90 411.5 165.4)">of</text>
<text x="392.8" y="199.2" transform="rotate(-90 392.8 199.2)">Plant</text>
<text x="399.1" y="203.9" transform="rotate(-90 399.1 203.9)">:</text>
<text x="399.1" y="200.9" transform="rotate(-90 399.1 200.9)">10</text>
<text x="399.1" y="208.3" transform="rotate(-90 399.1 208.3)">FY</text>
<text x="392.8" y="215.3" transform="rotate(-90 392.8 215.3)">Ammunition</text>
<text x="395.3" y="212.4" transform="rotate(-90 395.3 212.4)">Oklahoma</text>
<text x="399.4" y="220.6" transform="rotate(-90 399.4 220.6)">75350</text>
<text x="392.8" y="222.7" transform="rotate(-90 392.8 222.7)">Army</text>
<text x="399.4" y="227.9" transform="rotate(-90 399.4 227.9)">PDC:</text>
<text x="395.3" y="228.6" transform="rotate(-90 395.3 228.6)">McAlester,</text>
<text x="392.8" y="237.4" transform="rotate(-90 392.8 237.4)">McAlester</text>
<text x="399.9" y="251.9">Sheet</text>
<text x="397" y="254.1">Reference</text>
<text x="398.7" y="256.3">Number:</text>
<text x="391.7" y="267.9">Sheet</text>
<text x="400.1" y="267.9">13 of 13</text>
</g>
<g font-size="1.4">
<text x="392.9" y="95.9" transform="rotate(-90 392.9 95.9)">Name:</text>
<text x="398.9" y="95.9" transform="rotate(-90 398.9 95.9)">Date:</text>
<text x="405.5" y="99.1" transform="rotate(-90 405.5 99.1)">No.:</text>
<text x="411.6" y="100.6" transform="rotate(-90 411.6 100.6)">No:</text>
<text x="392.9" y="103" transform="rotate(-90 392.9 103)">File</text>
<text x="395.9" y="103.2" transform="rotate(-90 395.9 103.2)">E1.dgn</text>
<text x="398.9" y="103" transform="rotate(-90 398.9 103)">Plot</text>
<text x="408.6" y="107.5" transform="rotate(-90 408.6 107.5)">W912BV-10-C-2016</text>
<text x="415" y="107.7" transform="rotate(-90 415 107.7)">W912BV-10-R-2011</text>
<text x="399.2" y="112.4" transform="rotate(-90 399.2 112.4)">Code:</text>
<text x="405.5" y="112" transform="rotate(-90 405.5 112)">Contract</text>
<text x="411.6" y="112" transform="rotate(-90 411.6 112)">RFP/IFB</text>
<text x="395.8" y="114.1" transform="rotate(-90 395.8 114.1)">Miller</text>
<text x="393.2" y="120.9" transform="rotate(-90 393.2 120.9)">Drawn:</text>
<text x="395.8" y="121.3" transform="rotate(-90 395.8 121.3)">Mark</text>
<text x="399.2" y="121" transform="rotate(-90 399.2 121)">Drwg.</text>
<text x="401.9" y="121.3" transform="rotate(-90 401.9 121.3)">F-141-21-01</text>
<text x="414.2" y="122" transform="rotate(-90 414.2 122)">Branch</text>
<text x="409.7" y="129.9" transform="rotate(-90 409.7 129.9)">Harmon</text>
<text x="414.2" y="131.7" transform="rotate(-90 414.2 131.7)">Design</text>
<text x="395.9" y="134.2" transform="rotate(-90 395.9 134.2)">Miller</text>
<text x="402" y="134.2" transform="rotate(-90 402 134.2)">Garner</text>
<text x="393.2" y="141.3" transform="rotate(-90 393.2 141.3)">Designed:</text>
<text x="395.9" y="141.4" transform="rotate(-90 395.9 141.4)">Mark</text>
<text x="399.2" y="141.3" transform="rotate(-90 399.2 141.3)">Reviewed:</text>
<text x="402" y="141.4" transform="rotate(-90 402 141.4)">Walt</text>
<text x="405.5" y="141.4" transform="rotate(-90 405.5 141.4)">Submitted:</text>
<text x="409.7" y="141.4" transform="rotate(-90 409.7 141.4)">Stephen</text>
<text x="414.2" y="141.3" transform="rotate(-90 414.2 141.3)">Chief,</text>
</g>
<g font-size="1.3">
<text x="393.7" y="151.4" transform="rotate(-90 393.7 151.4)">ARMY</text>
<text x="396.2" y="154.2" transform="rotate(-90 396.2 154.2)">ENGINEERS</text>
<text x="393.7" y="160.5" transform="rotate(-90 393.7 160.5)">OF</text>
<text x="393.7" y="156.6" transform="rotate(-90 393.7 156.6)">THE</text>
<text x="396.2" y="158.1" transform="rotate(-90 396.2 158.1)">OF</text>
<text x="401.8" y="161" transform="rotate(-90 401.8 161)">OKLAHOMA</text>
<text x="396.2" y="165.9" transform="rotate(-90 396.2 165.9)">CORPS</text>
<text x="396.2" y="172.4" transform="rotate(-90 396.2 172.4)">ARMY</text>
<text x="401.8" y="170.1" transform="rotate(-90 401.8 170.1)">TULSA,</text>
<text x="393.7" y="174.8" transform="rotate(-90 393.7 174.8)">DEPARTMENT</text>
<text x="396.2" y="178.9" transform="rotate(-90 396.2 178.9)">U.S.</text>
<text x="36.6" y="253.2">0</text>
<text x="41.1" y="253.2">2</text>
<text x="46.1" y="253.2">4</text>
<text x="55.9" y="253.2">8</text>
<text x="64.5" y="253.2">12</text>
<text x="74.7" y="253.2">16</text>
<text x="81.6" y="255.4">3/32&quot; = 1'-0&quot;</text>
<text x="48" y="259.3">SCALE IN FEET</text>
</g>
<g font-size="1.2">
<text x="414.9" y="38.8" transform="rotate(-90 414.9 38.8)">Appr.</text>
<text x="414.9" y="45.9" transform="rotate(-90 414.9 45.9)">Date</text>
<text x="414.8" y="67.5" transform="rotate(-90 414.8 67.5)">Description</text>
<text x="414.7" y="79.1" transform="rotate(-90 414.7 79.1)">Symbol</text>
</g>
</svg>
